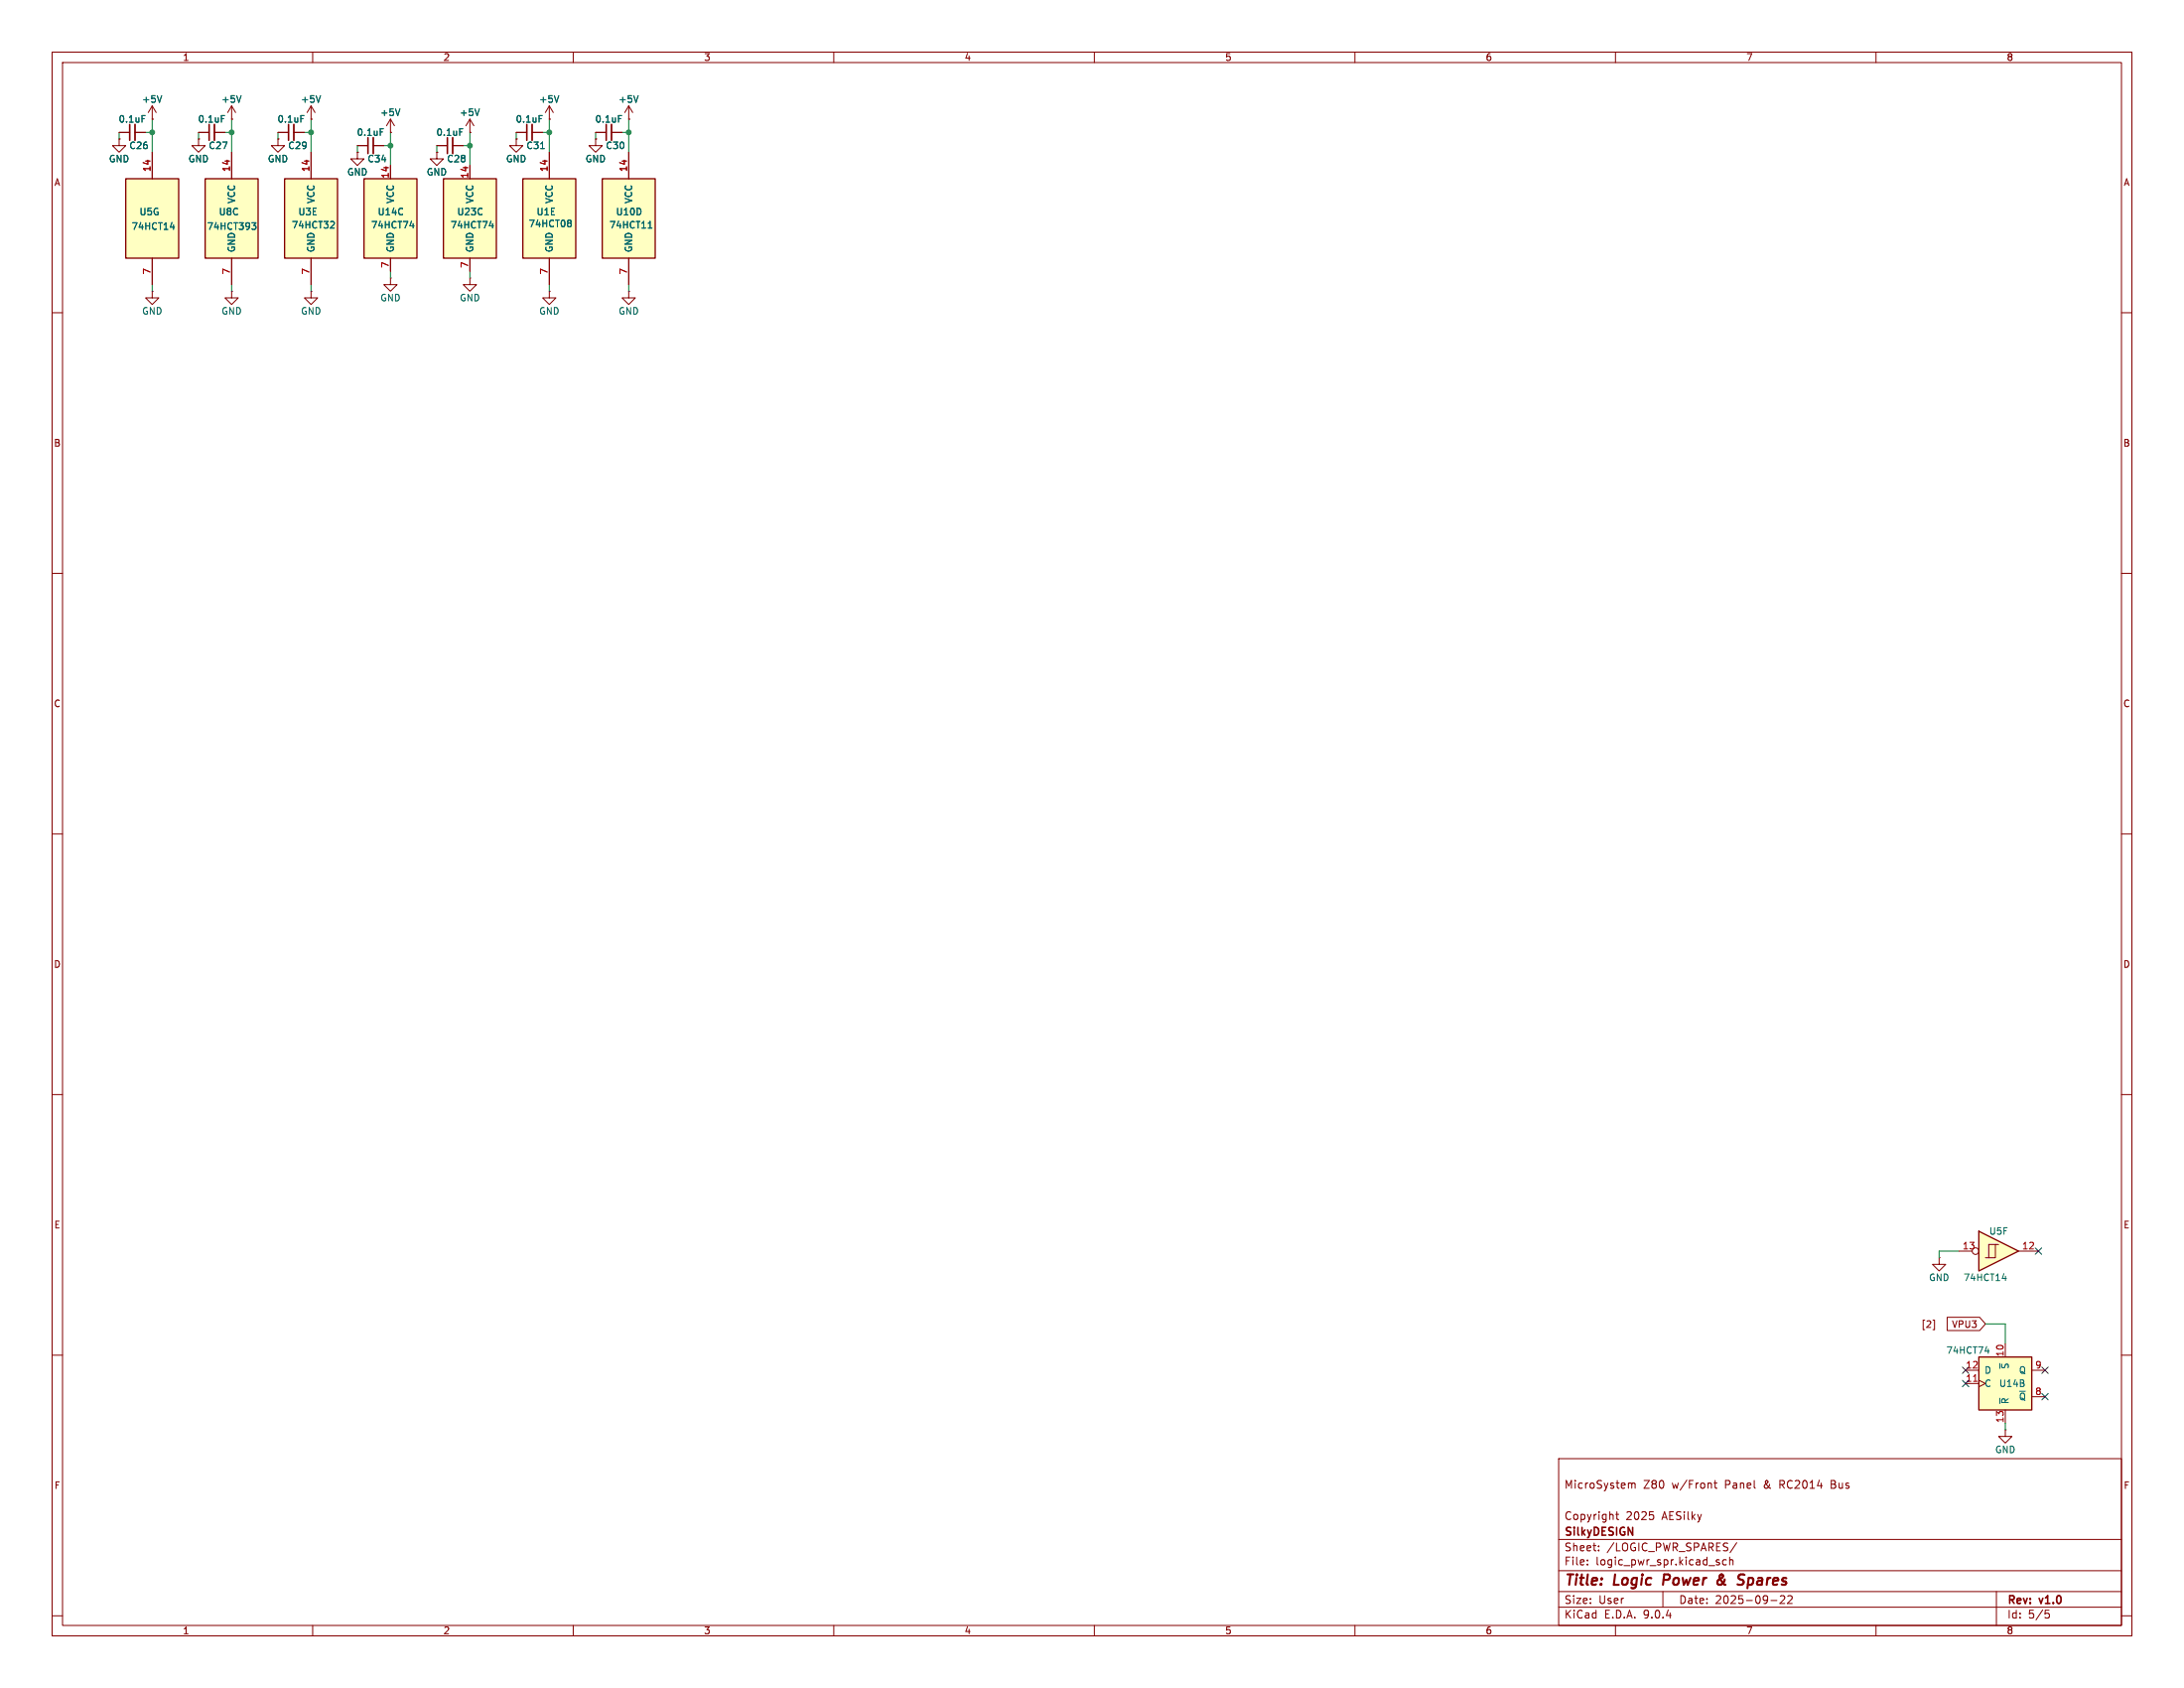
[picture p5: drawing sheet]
<svg xmlns="http://www.w3.org/2000/svg" width="419mm" height="324mm" viewBox="0 0 419 324" stroke-linecap="round" stroke-linejoin="round" font-family="sans-serif">
<g fill="none" stroke="#840000" stroke-width=".19">
<path d="M10 10h399.1v303.9h-399.1zM12 12h395.1v299.8h-395.1zM60 10v2M110 10v2M160 10v2M210 10v2M260 10v2M310 10v2M360 10v2M29.2 22.9h.1M29.2 20.3l-.8 1.3M29.2 20.3l.8 1.3"/>
<path d="M29.2 20.3v2.6M38.1 25.4h2M41.1 25.4h2.1M59.7 22.9h.1M59.7 20.3l-.8 1.3M59.7 20.3l.8 1.3M59.7 20.3v2.6M10 60h2M407.1 60h2M10 110h2M407.1 110h2M10 160h2"/>
<path d="M407.1 160h2M10 210h2M407.1 210h2M10 260h2M299.1 279.9h108v31.9h-108zM384.8 274.3v1.3h1.3l-1.3 1.3-1.3-1.3h1.3M384.8 274.3h.1M407.1 260h2M299.1 295.3h108M304.6 299.3v.2M306.8 297.4v.1M306.8 296.6v.2"/>
<path d="M310.1 290.5h.5M310.3 290v1.3l.3 .2M312.7 284.5h.2l.2 .3M313.1 284.8l.2-.3 .4 .1 .1 .9M313.1 284.8v.7M316.6 290h.7M317.2 290.7l.1 .2-.1 .6M328.9 284.5h.6M329.1 284v1.3l.4 .2M329.4 299.7l.5 .1 .1 .2-.1 .2h-.4M329.4 299.3h.5M331.3 299.3l-.5-.1-.2 .3 .1 .7h.6"/>
<path d="M331.9 299.4l.2-.2 .4 .1 .1 .9M331.9 298.7v1.5M333.3 296l-1.3 1.9M10 310h2M60 311.8v2.1M110 311.8v2.1M160 311.8v2.1M210 311.8v2.1M260 311.8v2.1M299.1 308.4h108M299.1 305.4h108M299.1 301.4h108"/>
<path d="M304.6 300.1v.1M310 311.8v2.1M319.1 305.4v3M339.8 307.1h1.2M342.4 306.3v.5l-.8 .8h.9M343.8 306.3v.5l-.8 .8h.9M360 311.8v2.1M383.1 305.4v6.4M392.5 308.9h.7M392.6 309.5h.4l.3 .3-.2 .6h-.5M407.1 310h2"/>
</g>
<path d="M319.4 302.1l-.3 2M329.5 303.7l.1 .2a.53 .53 0 0 0 .9 0M330.5 302.6l-.9 .8M330.6 302.1h-.2a.41 .41 0 0 0-.4 .4l.6 1.2M333.9 303l.6 .2a.51 .51 0 0 1 .1 .5 .51 .51 0 0 1-.4 .4M334 302.1h.8" fill="none" stroke="#840000" stroke-width=".4"/>
<path d="M40.1 23.9v3" fill="none" stroke="#840000" stroke-width=".3"/>
<path d="M41.1 23.9v3" fill="none" stroke="#840000" stroke-width=".33"/>
<path d="M31 18.4l-.4 1.2M61.5 18.4l-.4 1.2M42.5 22.2h.6" fill="none" stroke="#006464" stroke-width=".19"/>
<path d="M115.6 34.3h10.1v15.2h-10.1z" fill="#ffffc2"/>
<path d="M115.6 34.3h10.1v15.2h-10.1z" fill="none" stroke="#840000" stroke-width=".25"/>
<path d="M53.3 26.7v1.2h1.3l-1.3 1.3-1.2-1.3h1.2M53.3 26.7h.1M120.6 29.2v5.1M29.2 55.9v1.3h1.3l-1.3 1.2-1.3-1.2h1.3M29.2 55.9h.1M44.4 55.9v1.3h1.3l-1.3 1.2-1.2-1.2h1.2M44.4 55.9h.1M120.6 49.5v5.1" fill="none" stroke="#840000" stroke-width=".19"/>
<path d="M124.4 43.8h.7M124.6 42.7l.2-.2v1.3" fill="none" stroke="#006464" stroke-width=".19"/>
<path d="M39.4 34.3h10.1v15.2h-10.1z" fill="#ffffc2"/>
<path d="M39.4 34.3h10.1v15.2h-10.1z" fill="none" stroke="#840000" stroke-width=".25"/>
<path d="M44.4 29.2v5.1M53.3 25.4h2.1M56.4 25.4h2M44.4 49.5v5.1M120.6 55.9v1.3h1.3l-1.3 1.2-1.2-1.2h1.2M120.6 55.9h.1" fill="none" stroke="#840000" stroke-width=".19"/>
<path d="M57.7 22.2h.6M48.3 42.7h.8l-.4 .5 .3 .1 .1 .5-.2 .2h-.4" fill="none" stroke="#006464" stroke-width=".19"/>
<path d="M55.4 23.9v3" fill="none" stroke="#840000" stroke-width=".3"/>
<path d="M56.4 23.9v3" fill="none" stroke="#840000" stroke-width=".33"/>
<path d="M379.7 260.4h10.2v10.1h-10.2z" fill="#ffffc2"/>
<path d="M379.7 260.4h10.2v10.1h-10.2z" fill="none" stroke="#840000" stroke-width=".25"/>
<path d="M384.8 257.8v2.6M377.2 262.9h2.5M377.2 265.4h2.5M379.7 264.8l1.3 .6-1.3 .7M384.8 270.5v2.6M389.9 262.9h2.5M389.9 268h2.5" fill="none" stroke="#840000" stroke-width=".19"/>
<path d="M378.7 265h.7" fill="none" stroke="#a90000" stroke-width=".19"/>
<path d="M380.9 259.2h.8M381.5 258.8v.9M383.8 268.3v1" fill="none" stroke="#006464" stroke-width=".19"/>
<path d="M24.1 34.3h10.2v15.2h-10.2z" fill="#ffffc2"/>
<path d="M24.1 34.3h10.2v15.2h-10.2z" fill="none" stroke="#840000" stroke-width=".25"/>
<path d="M22.9 26.7v1.2h1.2l-1.2 1.3-1.3-1.3h1.3M22.9 26.7h.1M22.9 25.4h2M25.9 25.4h2M29.2 29.2v5.1M38.1 26.7v1.2h1.3l-1.3 1.3-1.3-1.3h1.3M38.1 26.7h.1M44.4 22.9h.1M44.4 20.3l-.7 1.3M44.4 20.3l.8 1.3M44.4 20.3v2.6M29.2 49.5v5.1" fill="none" stroke="#840000" stroke-width=".19"/>
<path d="M46.3 18.4l-.5 1.2M27.3 22.2h.6M32.7 43.6h.8M33.3 43.2v.8" fill="none" stroke="#006464" stroke-width=".19"/>
<path d="M24.9 23.9v3" fill="none" stroke="#840000" stroke-width=".3"/>
<path d="M25.9 23.9v3" fill="none" stroke="#840000" stroke-width=".33"/>
<path d="M100.3 34.3h10.2v15.2h-10.2z" fill="#ffffc2"/>
<path d="M100.3 34.3h10.2v15.2h-10.2z" fill="none" stroke="#840000" stroke-width=".25"/>
<path d="M105.4 29.2v5.1M105.4 49.5v5.1M372.1 241.3v1.3h1.3l-1.3 1.2-1.3-1.2h1.3M372.1 241.3h.1" fill="none" stroke="#840000" stroke-width=".19"/>
<path d="M109.4 42.2l.2 .3-.2 .3 .2 .2v.3l-.2 .2" fill="none" stroke="#006464" stroke-width=".19"/>
<path d="M379.7 236.2l7.6 3.8-7.6 3.8z" fill="#ffffc2"/>
<path d="M379.7 236.2l7.6 3.8-7.6 3.8z" fill="none" stroke="#840000" stroke-width=".25"/>
<g fill="none" stroke="#840000" stroke-width=".19">
<path d="M382.9 238.8h-1.3v2.5M383.5 238.8h-.6v2.5h-1.9M375.9 240h2.6M387.3 240h3.9"/>
<circle cx="379.1" cy="240" r=".63"/>
</g>
<path d="M384.2 245.3h.8M384.8 244.8v.9" fill="none" stroke="#006464" stroke-width=".19"/>
<path d="M54.6 34.3h10.2v15.2h-10.2z" fill="#ffffc2"/>
<path d="M54.6 34.3h10.2v15.2h-10.2z" fill="none" stroke="#840000" stroke-width=".25"/>
<path d="M59.7 29.2v5.1M83.8 27.9h2.1M86.9 27.9h2M90.2 25.4h.1M90.2 22.9l-.8 1.2M90.2 22.9l.7 1.2M90.2 22.9v2.5M59.7 55.9v1.3h1.3l-1.3 1.2-1.3-1.2h1.3M59.7 55.9h.1M59.7 49.5v5.1" fill="none" stroke="#840000" stroke-width=".19"/>
<path d="M88.2 24.7h.6M92 20.9l-.4 1.3M63.9 42.5l.3 .2-.1 .3-.7 .8h.8" fill="none" stroke="#006464" stroke-width=".19"/>
<path d="M85.9 26.4v3.1" fill="none" stroke="#840000" stroke-width=".3"/>
<path d="M86.9 26.4v3.1" fill="none" stroke="#840000" stroke-width=".33"/>
<path d="M85.1 34.3h10.1v15.2h-10.1z" fill="#ffffc2"/>
<path d="M85.1 34.3h10.1v15.2h-10.1z" fill="none" stroke="#840000" stroke-width=".25"/>
<path d="M83.8 29.2v1.3h1.3l-1.3 1.3-1.3-1.3h1.3M83.8 29.2h.1M90.2 31.8v2.5M90.2 49.5v2.6" fill="none" stroke="#840000" stroke-width=".19"/>
<path d="M93.9 43.3h.8M94.5 42.9v.9" fill="none" stroke="#006464" stroke-width=".19"/>
<path d="M69.8 34.3h10.2v15.2h-10.2z" fill="#ffffc2"/>
<path d="M69.8 34.3h10.2v15.2h-10.2z" fill="none" stroke="#840000" stroke-width=".25"/>
<g fill="none" stroke="#840000" stroke-width=".19">
<path d="M22.9 26.7h.1M22.9 25.4h2M25.9 25.4h2M29.2 22.9h.1M29.2 29.2v5.1M38.1 26.7h.1M38.1 25.4h2M41.1 25.4h2.1M44.4 22.9h.1M44.4 29.2v5.1M53.3 26.7h.1M53.3 25.4h2.1"/>
<path d="M56.4 25.4h2M59.7 22.9h.1M59.7 29.2v5.1M68.6 29.2v1.3h1.2l-1.2 1.3-1.3-1.3h1.3M68.6 29.2h.1M68.6 27.9h2M71.6 27.9h2.1M74.9 25.4h.1M74.9 22.9v2.5M74.9 31.8v2.5M74.9 22.9l-.7 1.2M74.9 22.9l.8 1.2"/>
<path d="M83.8 29.2h.1M83.8 27.9h2.1M86.9 27.9h2M90.2 25.4h.1M90.2 31.8v2.5M99.1 26.7v1.2h1.2l-1.2 1.3-1.3-1.3h1.3M99.1 26.7h.1M99.1 25.4h2M102.1 25.4h2M105.4 22.9h.1M105.4 20.3l-.8 1.3M105.4 20.3l.8 1.3"/>
<path d="M105.4 20.3v2.6M105.4 29.2v5.1M114.3 26.7v1.2h1.3l-1.3 1.3-1.3-1.3h1.3M114.3 26.7h.1M114.3 25.4h2M117.3 25.4h2.1M120.6 22.9h.1M120.6 20.3l-.7 1.3M120.6 20.3l.8 1.3M120.6 20.3v2.6M120.6 29.2v5.1M29.2 49.5v5.1"/>
<path d="M44.4 49.5v5.1M59.7 49.5v5.1M74.9 53.3v1.3h1.3l-1.3 1.3-1.2-1.3h1.2M74.9 53.3h.1M74.9 49.5v2.6M90.2 53.3v1.3h1.2l-1.2 1.3-1.3-1.3h1.3M90.2 53.3h.1M90.2 49.5v2.6M105.4 55.9v1.3h1.3l-1.3 1.2-1.3-1.2h1.3M105.4 55.9h.1M105.4 49.5v5.1M120.6 49.5v5.1"/>
<path d="M370.9 253.3h.3v1.8h-.3M373.7 252.7h6.2l1.1 1.3-1.1 1.3h-6.2z"/>
</g>
<g fill="none" stroke="#006464" stroke-width=".19">
<path d="M31 18.4l-.4 1.2M46.3 18.4l-.5 1.2M61.5 18.4l-.4 1.2M107.2 18.4l-.4 1.2M122.5 18.4l-.5 1.2M27.3 22.2h.6M42.5 22.2h.6M57.7 22.2h.6M73 24.7h.6M76.7 20.9l-.4 1.3M88.2 24.7h.6M92 20.9l-.4 1.3"/>
<path d="M103.5 22.2h.6M103.7 28.5h.8M118.7 22.2h.6M32.7 43.6h.8M33.3 43.2v.8M48.3 42.7h.8l-.4 .5 .3 .1 .1 .5-.2 .2h-.4M63.9 42.5l.3 .2-.1 .3-.7 .8h.8M78.7 43.3h.8M79.3 42.9v.9M93.9 43.3h.8M94.5 42.9v.9M109.4 42.2l.2 .3-.2 .3 .2 .2v.3l-.2 .2"/>
<path d="M124.4 43.8h.7M124.6 42.7l.2-.2v1.3"/>
</g>
<path d="M70.6 26.4v3.1M101.1 23.9v3M116.3 23.9v3" fill="none" stroke="#840000" stroke-width=".3"/>
<path d="M71.6 26.4v3.1M102.1 23.9v3M117.3 23.9v3" fill="none" stroke="#840000" stroke-width=".33"/>
<g fill="none" stroke="#009600" stroke-width=".19">
<path d="M22.9 25.4v1.3M27.9 25.4h1.3M29.2 22.9v6.3M38.1 25.4v1.3M43.2 25.4h1.2M44.4 22.9v6.3M53.3 25.4v1.3M58.4 25.4h1.3M59.7 22.9v6.3M68.6 27.9v1.3M73.7 27.9h1.2M74.9 25.4v6.4"/>
<path d="M83.8 27.9v1.3M88.9 27.9h1.3M90.2 25.4v6.4M99.1 25.4v1.3M104.1 25.4h1.3M105.4 22.9v6.3M114.3 25.4v1.3M119.4 25.4h1.2M120.6 22.9v6.3M29.2 54.6v1.3M44.4 54.6v1.3M59.7 54.6v1.3"/>
<path d="M74.9 52.1v1.2M90.2 52.1v1.2M105.4 54.6v1.3M120.6 54.6v1.3M375.9 240h-3.8v1.3M381 254h3.8v3.8M384.8 273.1v1.2"/>
</g>
<path d="M390.6 239.4l1.2 1.2M391.8 239.4l-1.2 1.2M376.6 264.8l1.2 1.2M376.6 262.3l1.2 1.2M377.8 264.8l-1.2 1.2M377.8 262.3l-1.2 1.2M391.8 262.3l1.2 1.2M391.8 267.4l1.2 1.2M393 262.3l-1.2 1.2M393 267.4l-1.2 1.2" fill="none" stroke="#000084" stroke-width=".19"/>
<g fill="#009600" stroke="#009600" stroke-width=".19">
<circle cx="120.6" cy="25.4" r=".46"/>
<circle cx="105.4" cy="25.4" r=".46"/>
<circle cx="44.4" cy="25.4" r=".46"/>
<circle cx="29.2" cy="25.4" r=".46"/>
<circle cx="59.7" cy="25.4" r=".46"/>
<circle cx="90.2" cy="27.9" r=".46"/>
<circle cx="74.9" cy="27.9" r=".46"/>
</g>
<g font-size="2.8" fill="#840000">
<text x="300.1" y="304.8">Title:</text>
<text x="309.8" y="304.8">Logic</text>
<text x="320" y="304.8">Power</text>
<text x="331.2" y="304.8">&amp;</text>
<text x="336" y="304.8">Spares</text>
</g>
<g font-size="2.1" fill="#840000">
<text x="300.1" y="285.8">MicroSystem</text>
<text x="315.3" y="285.8">Z80</text>
<text x="320.9" y="285.8">w/Front</text>
<text x="331.1" y="285.8">Panel</text>
<text x="338.7" y="285.8">&amp;</text>
<text x="341.9" y="285.8">RC2014</text>
<text x="351.9" y="285.8">Bus</text>
<text x="300.1" y="291.8">Copyright</text>
<text x="312" y="291.8">2025</text>
<text x="319" y="291.8">AESilky</text>
<text x="300.1" y="297.8">Sheet:</text>
<text x="300.1" y="295.1">SilkyDESIGN</text>
<text x="308.3" y="297.8">/LOGIC_PWR_SPARES/</text>
<text x="300.1" y="300.5">File:</text>
<text x="306.2" y="300.5">logic_pwr_spr.kicad_sch</text>
<text x="300.1" y="310.7">KiCad</text>
<text x="300.1" y="307.9">Size:</text>
<text x="306.8" y="307.9">User</text>
<text x="307.8" y="310.7">E.D.A.</text>
<text x="315.4" y="310.7">9.0.4</text>
<text x="322.1" y="307.9">Date:</text>
<text x="329.1" y="307.9">2025-09-22</text>
<text x="385.1" y="308.2">Rev:</text>
<text x="385.1" y="310.7">Id:</text>
<text x="389.2" y="310.7">5/5</text>
<text x="391.5" y="308.2">v1.0</text>
</g>
<g font-size="1.8" fill="#840000">
<text x="35" y="11.9">1</text>
<text x="85" y="11.9">2</text>
<text x="135" y="11.9">3</text>
<text x="185" y="11.9">4</text>
<text x="235" y="11.9">5</text>
<text x="285" y="11.9">6</text>
<text x="335" y="11.9">7</text>
<text x="385" y="11.9">8</text>
<text x="10.3" y="35.9">A</text>
<text x="407.4" y="35.9">A</text>
<text x="10.3" y="85.9">B</text>
<text x="407.4" y="85.9">B</text>
<text x="10.3" y="135.9">C</text>
<text x="407.4" y="135.9">C</text>
<text x="10.3" y="185.9">D</text>
<text x="407.4" y="185.9">D</text>
<text x="10.3" y="235.9">E</text>
<text x="407.4" y="235.9">E</text>
<text x="368.6" y="255">[2]</text>
<text x="374.5" y="255">VPU3</text>
<text x="10.3" y="285.9">F</text>
<text x="407.4" y="285.9">F</text>
<text x="35" y="313.7">1</text>
<text x="85" y="313.7">2</text>
<text x="135" y="313.7">3</text>
<text x="185" y="313.7">4</text>
<text x="235" y="313.7">5</text>
<text x="285" y="313.7">6</text>
<text x="335" y="313.7">7</text>
<text x="385" y="313.7">8</text>
</g>
<g font-size="1.8" fill="#006464">
<text x="22.7" y="23.7">0.1uF</text>
<text x="27.2" y="19.9">+5V</text>
<text x="37.9" y="23.7">0.1uF</text>
<text x="42.4" y="19.9">+5V</text>
<text x="53.2" y="23.7">0.1uF</text>
<text x="57.7" y="19.9">+5V</text>
<text x="72.9" y="22.5">+5V</text>
<text x="88.1" y="22.5">+5V</text>
<text x="98.9" y="23.7">0.1uF</text>
<text x="103.4" y="19.9">+5V</text>
<text x="114.1" y="23.7">0.1uF</text>
<text x="118.6" y="19.9">+5V</text>
<text x="24.7" y="28.8">C26</text>
<text x="40" y="28.8">C27</text>
<text x="55.2" y="28.8">C29</text>
<text x="68.4" y="26.3">0.1uF</text>
<text x="83.6" y="26.3">0.1uF</text>
<text x="100.9" y="28.8">C31</text>
<text x="116.2" y="28.8">C30</text>
<text x="20.8" y="31.3">GND</text>
<text x="36.1" y="31.3">GND</text>
<text x="51.3" y="31.3">GND</text>
<text x="66.5" y="33.9">GND</text>
<text x="70.4" y="31.3">C34</text>
<text x="81.8" y="33.9">GND</text>
<text x="85.7" y="31.3">C28</text>
<text x="97" y="31.3">GND</text>
<text x="112.3" y="31.3">GND</text>
<text x="26.7" y="41.5">U5G</text>
<text x="41.9" y="41.5">U8C</text>
<text x="45.3" y="39.1" transform="rotate(-90 45.3 39.1)">VCC</text>
<text x="57.2" y="41.5">U3E</text>
<text x="60.6" y="39.1" transform="rotate(-90 60.6 39.1)">VCC</text>
<text x="72.4" y="41.5">U14C</text>
<text x="75.8" y="39.1" transform="rotate(-90 75.8 39.1)">VCC</text>
<text x="87.6" y="41.5">U23C</text>
<text x="91" y="39.1" transform="rotate(-90 91 39.1)">VCC</text>
<text x="102.9" y="41.5">U1E</text>
<text x="106.3" y="39.1" transform="rotate(-90 106.3 39.1)">VCC</text>
<text x="118.1" y="41.5">U10D</text>
<text x="121.5" y="39.1" transform="rotate(-90 121.5 39.1)">VCC</text>
<text x="25.2" y="44.3">74HCT14</text>
<text x="39.6" y="44.3">74HCT393</text>
<text x="55.9" y="44">74HCT32</text>
<text x="71.1" y="44">74HCT74</text>
<text x="86.4" y="44">74HCT74</text>
<text x="101.4" y="43.8">74HCT08</text>
<text x="116.8" y="44">74HCT11</text>
<text x="45.3" y="48.5" transform="rotate(-90 45.3 48.5)">GND</text>
<text x="60.6" y="48.5" transform="rotate(-90 60.6 48.5)">GND</text>
<text x="75.8" y="48.5" transform="rotate(-90 75.8 48.5)">GND</text>
<text x="91" y="48.5" transform="rotate(-90 91 48.5)">GND</text>
<text x="106.3" y="48.5" transform="rotate(-90 106.3 48.5)">GND</text>
<text x="121.5" y="48.5" transform="rotate(-90 121.5 48.5)">GND</text>
<text x="72.9" y="58">GND</text>
<text x="88.1" y="58">GND</text>
<text x="27.2" y="60.6">GND</text>
<text x="42.4" y="60.6">GND</text>
<text x="57.7" y="60.6">GND</text>
<text x="103.4" y="60.6">GND</text>
<text x="118.6" y="60.6">GND</text>
<text x="381.6" y="237.1">U5F</text>
<text x="370.1" y="246">GND</text>
<text x="376.7" y="246">74HCT14</text>
<text x="373.4" y="259.9">74HCT74</text>
<text x="380.7" y="263.8">D</text>
<text x="385.7" y="262.8" transform="rotate(-90 385.7 262.8)">~{S}</text>
<text x="387.3" y="263.8">Q</text>
<text x="380.7" y="266.3">C</text>
<text x="383.5" y="266.3">U14B</text>
<text x="385.7" y="269.5" transform="rotate(-90 385.7 269.5)">~{R}</text>
<text x="387.3" y="268.8">~{Q}</text>
<text x="382.8" y="279">GND</text>
</g>
<g font-size="1.8" fill="#a90000">
<text x="29" y="33.1" transform="rotate(-90 29 33.1)">14</text>
<text x="44.2" y="33.1" transform="rotate(-90 44.2 33.1)">14</text>
<text x="59.4" y="33.1" transform="rotate(-90 59.4 33.1)">14</text>
<text x="74.7" y="34.3" transform="rotate(-90 74.7 34.3)">14</text>
<text x="89.9" y="34.3" transform="rotate(-90 89.9 34.3)">14</text>
<text x="105.2" y="33.1" transform="rotate(-90 105.2 33.1)">14</text>
<text x="120.4" y="33.1" transform="rotate(-90 120.4 33.1)">14</text>
<text x="29" y="52.8" transform="rotate(-90 29 52.8)">7</text>
<text x="44.2" y="52.8" transform="rotate(-90 44.2 52.8)">7</text>
<text x="59.4" y="52.8" transform="rotate(-90 59.4 52.8)">7</text>
<text x="74.7" y="51.5" transform="rotate(-90 74.7 51.5)">7</text>
<text x="89.9" y="51.5" transform="rotate(-90 89.9 51.5)">7</text>
<text x="105.2" y="52.8" transform="rotate(-90 105.2 52.8)">7</text>
<text x="120.4" y="52.8" transform="rotate(-90 120.4 52.8)">7</text>
<text x="376.5" y="239.8">13</text>
<text x="387.9" y="239.8">12</text>
<text x="377.1" y="262.6">12</text>
<text x="384.6" y="260.4" transform="rotate(-90 384.6 260.4)">10</text>
<text x="390.5" y="262.6">9</text>
<text x="377.1" y="265.2">11</text>
<text x="390.5" y="267.7">8</text>
<text x="384.6" y="273.1" transform="rotate(-90 384.6 273.1)">13</text>
</g>
</svg>
